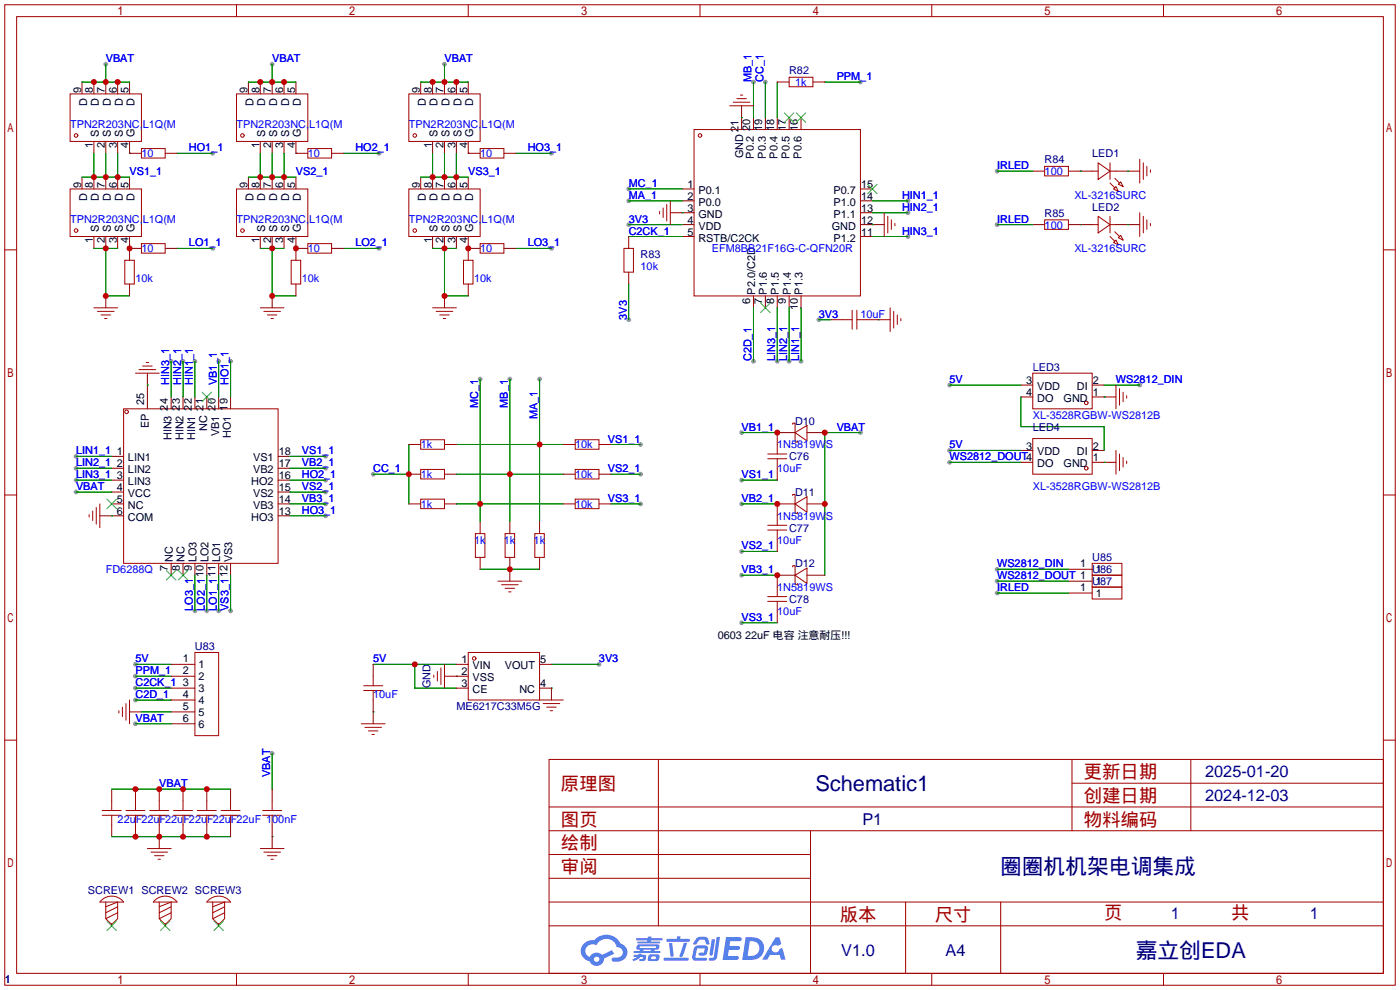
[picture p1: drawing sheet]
<svg xmlns="http://www.w3.org/2000/svg" width="299mm" height="212mm" viewBox="0 0 299 212" stroke-linecap="round" stroke-linejoin="round" font-family="sans-serif">
<g fill="#999">
<circle cx="183.9" cy="92.5" r=".51"/>
<circle cx="158.5" cy="92.5" r=".51"/>
<circle cx="158.5" cy="102.6" r=".51"/>
<circle cx="158.5" cy="107.7" r=".51"/>
<circle cx="158.5" cy="117.9" r=".51"/>
<circle cx="158.5" cy="122.9" r=".51"/>
<circle cx="158.5" cy="133.1" r=".51"/>
<circle cx="45.5" cy="32.8" r=".51"/>
<circle cx="45.5" cy="53.1" r=".51"/>
<circle cx="22.6" cy="13.7" r=".51"/>
<circle cx="81" cy="32.8" r=".51"/>
<circle cx="81" cy="53.1" r=".51"/>
<circle cx="58.2" cy="13.7" r=".51"/>
<circle cx="117.9" cy="32.8" r=".51"/>
<circle cx="117.9" cy="53.1" r=".51"/>
<circle cx="95" cy="13.7" r=".51"/>
<circle cx="136.9" cy="107.7" r=".51"/>
<circle cx="136.9" cy="101.3" r=".51"/>
<circle cx="136.9" cy="95" r=".51"/>
<circle cx="79.8" cy="101.3" r=".51"/>
<circle cx="115.3" cy="81" r=".51"/>
<circle cx="109" cy="81" r=".51"/>
<circle cx="102.6" cy="81" r=".51"/>
<circle cx="134.4" cy="42.9" r=".51"/>
<circle cx="134.4" cy="40.4" r=".51"/>
<circle cx="161" cy="17.5" r=".51"/>
<circle cx="163.6" cy="17.5" r=".51"/>
<circle cx="194.1" cy="42.9" r=".51"/>
<circle cx="194.1" cy="45.5" r=".51"/>
<circle cx="194.1" cy="50.5" r=".51"/>
<circle cx="171.2" cy="77.2" r=".51"/>
<circle cx="168.7" cy="77.2" r=".51"/>
<circle cx="166.1" cy="77.2" r=".51"/>
<circle cx="161" cy="77.2" r=".51"/>
<circle cx="134.4" cy="48" r=".51"/>
<circle cx="128" cy="142" r=".51"/>
<circle cx="29" cy="142" r=".51"/>
<circle cx="29" cy="144.5" r=".51"/>
<circle cx="29" cy="147.1" r=".51"/>
<circle cx="29" cy="149.6" r=".51"/>
<circle cx="58.2" cy="161" r=".51"/>
<circle cx="41.7" cy="77.2" r=".51"/>
<circle cx="39.1" cy="77.2" r=".51"/>
<circle cx="36.6" cy="77.2" r=".51"/>
<circle cx="16.3" cy="97.5" r=".51"/>
<circle cx="16.3" cy="100.1" r=".51"/>
<circle cx="16.3" cy="102.6" r=".51"/>
<circle cx="16.3" cy="105.2" r=".51"/>
<circle cx="46.7" cy="77.2" r=".51"/>
<circle cx="49.3" cy="77.2" r=".51"/>
<circle cx="69.6" cy="97.5" r=".51"/>
<circle cx="69.6" cy="110.2" r=".51"/>
<circle cx="69.6" cy="107.7" r=".51"/>
<circle cx="69.6" cy="105.2" r=".51"/>
<circle cx="69.6" cy="102.6" r=".51"/>
<circle cx="69.6" cy="100.1" r=".51"/>
<circle cx="49.3" cy="130.6" r=".51"/>
<circle cx="46.7" cy="130.6" r=".51"/>
<circle cx="41.7" cy="130.6" r=".51"/>
<circle cx="44.2" cy="130.6" r=".51"/>
<circle cx="175" cy="68.3" r=".51"/>
<circle cx="183.9" cy="17.5" r=".51"/>
<circle cx="134.4" cy="68.3" r=".51"/>
<circle cx="29" cy="154.7" r=".51"/>
<circle cx="213.1" cy="36.6" r=".51"/>
<circle cx="213.1" cy="48" r=".51"/>
<circle cx="202.9" cy="82.3" r=".51"/>
<circle cx="202.9" cy="96.3" r=".51"/>
<circle cx="243.6" cy="82.3" r=".51"/>
<circle cx="202.9" cy="98.8" r=".51"/>
<circle cx="213.1" cy="121.7" r=".51"/>
<circle cx="213.1" cy="124.2" r=".51"/>
<circle cx="213.1" cy="126.7" r=".51"/>
</g>
<g fill="none" stroke="#a10000" stroke-width=".21">
<path d="M1 1h297.2v209.6h-297.2zM3.6 3.6h292.1v204.4h-292.1zM50.5 1v2.6M100.1 1v2.6M149.6 1v2.6M199.1 1v2.6M248.7 1v2.6M1 53.4h2.6M295.7 53.4h2.5M1 105.8h2.6M295.7 105.8h2.5M1 158.2h2.6"/>
<path d="M295.7 158.2h2.5M117.3 162.3h178.4v45.7h-178.4zM117.3 177.5h178.4M117.3 172.5h178.4M140.7 162.3v35.6M173.2 177.5v30.5M229.1 162.3v15.2M229.1 167.4h66.6M254.5 162.3v15.2M117.3 182.6h55.9M117.3 197.9h178.4M117.3 192.8h178.4"/>
<path d="M117.3 187.7h55.9M193.5 192.8v15.2M213.9 192.8v15.2M50.5 208v2.6M100.1 208v2.6M149.6 208v2.6M199.1 208v2.6M248.7 208v2.6"/>
</g>
<g fill="#5487ff">
<path d="M155.2 200.3h2.6a.48 .48 0 0 1 .7 .4 .48 .48 0 0 1-.6 .4h-1.8l-.2 1.1h1.9a.43 .43 0 0 1 .4 .4 .43 .43 0 0 1-.5 .4h-1.9l-.2 1.3h1.7a.45 .45 0 0 1 .5 .2 .45 .45 0 0 1-.1 .6h-3.3z"/>
<path d="M165.7 200.3h.9l.4 1.5-.8 .3a.84 .84 0 0 0-1.2 .3 .84 .84 0 0 0 .4 1.1 .84 .84 0 0 0 1.1-.4l.1-.2 .6-.3 .7 2.5h-1l-.2-1h-2.1l-.6 1h-1.1z"/>
<path d="M152.1 200.8h.7l-.5 3.1a.36 .36 0 0 1-.3 .3 .36 .36 0 0 1-.4-.3z"/>
<path d="M153.2 200.2h.7l-.6 4.3a1.13 1.13 0 0 1-1.8 .6l.2-.4h.7l.2-.2z"/>
<path d="M148.9 200.6l.6-.4h1a.77 .77 0 0 1 .9 .5l.3 1-.2 .2h-.5l-.3-.9-.2-.2-1 .1-.7 1-.6-.1-.1-.2z"/>
<path d="M148.4 202.4l.6-.3h1.7a.81 .81 0 0 1 .7 .5 .81 .81 0 0 1-.2 .8 .81 .81 0 0 1-.9 .8h-.7a.32 .32 0 0 1-.3-.3 .32 .32 0 0 1 .4-.3h.7l.2-.9-1.6 .1-.4 1.8 2.2 .1a.32 .32 0 0 1 .3 .4 .32 .32 0 0 1-.4 .2h-2.2l-.5-.3-.1-.5z"/>
<path d="M141.9 204.7h5a.33 .33 0 0 1 .3 .3 .33 .33 0 0 1-.3 .3h-4.9l-.2-.1z"/>
<path d="M146.1 201.5h.8l-.7 2a.98 .98 0 0 1-.7 1.1l-.3-.3z"/>
<path d="M143 201.6h.7l.3 2.5a.34 .34 0 0 1-.3 .4 .34 .34 0 0 1-.4-.3z"/>
<path d="M142.5 200.7h2.1l.3-.6h.6l-.1 .6h1.7a.32 .32 0 0 1 .4 .3 .32 .32 0 0 1-.4 .3h-4.5l-.2-.2z"/>
<path d="M135.5 204.1h.9l.1-.3h.6v.3h.8a.82 .82 0 0 1-.5 1.3h-.8v-.4l.7-.1 .1-.3a.68 .68 0 0 0-1 .4l-1.1 .4-.1-.4 .9-.5h-.7z"/>
<path d="M136 200.5h2.4l.1-.3h.7v.3h2.2l.2 .3-.2 .2h-2.3v.2h1.8l.2 .3-.2 .1h-4.5l-.1-.4h2l.1-.2h-2.3l-.1-.2z"/>
<path d="M159.4 200.3l-.8 4.9h1.7a2.5 2.5 0 0 0 3-2.5 2.5 2.5 0 0 0-3.1-2.4zM160.3 201.1a1.61 1.61 0 0 1 2 1.5 1.61 1.61 0 0 1-1.8 1.7h-.7z"/>
<path d="M136.2 202a.55 .55 0 0 0-.2 .8 .55 .55 0 0 0 .7 .2l.1 .3h-1.3v.3l5.4 .1 .3-.2-.2-.2h-1.2l.2-.3a.7 .7 0 0 0 .8-.3 .7 .7 0 0 0 0-.8l-4.2-.1zM136.8 202.3l3.3-.1 .1 .1-.2 .3h-3.2zM137.5 203h1.7l-.2 .3h-1.4z"/>
<path d="M138.6 204.2a1.05 1.05 0 0 0 0 1.2 2.91 2.91 0 0 0 2.2-.2 .98 .98 0 0 0 0-1.2h-1.6zM139.2 204.5l.9-.1 .1 .4-.2 .2-.8-.1z"/>
<path d="M124.9 201.6a2.23 2.23 0 0 0-.7 2.3 2.23 2.23 0 0 0 1.8 1.6 1.58 1.58 0 0 0 1.8 .9 1.58 1.58 0 0 0 1.3-1.5l2.2-1.1-.5-.7-2.1 1a1.65 1.65 0 0 0-2.7 .4 1.45 1.45 0 0 1-.8-1.9 1.45 1.45 0 0 1 2-.7l.3 .1a2.3 2.3 0 0 1 2.3-1.3 2.3 2.3 0 0 1 2 1.7 1.12 1.12 0 0 1 1.3 1 1.12 1.12 0 0 1-1.1 1.2h-.7a.45 .45 0 0 0-.6 .4 .45 .45 0 0 0 .5 .5 2.21 2.21 0 0 0 2.2-.5 2.21 2.21 0 0 0 .5-2.3 2.13 2.13 0 0 0-1.3-1.1 3.3 3.3 0 0 0-5.6-.7l-1.1 .1zM127 205a.57 .57 0 0 1 1.1 0 .57 .57 0 0 1-1.1 0z"/>
</g>
<g fill="none" stroke="#008700" stroke-width=".21">
<path d="M17.5 17.5h10.2M22.6 13.7v3.8M53.1 17.5h10.1M58.2 13.7v3.8M89.9 17.5h10.2M95 13.7v3.8M161 17.5v7.6M163.6 17.5v7.6M166.1 17.5v7.6M176.3 17.5h7.6M17.5 37.8h10.2M20.1 32.8v5"/>
<path d="M22.6 32.8v5M25.1 32.8v5M27.7 32.8h.1M37.8 32.8h7.7M53.1 37.8h10.1M55.6 32.8v5M58.2 32.8v5M60.7 32.8v5M63.2 32.8h.1M73.4 32.8h7.6M89.9 37.8h10.2M92.5 32.8v5"/>
<path d="M95 32.8v5M97.5 32.8v5M100.1 32.8h.1M110.2 32.8h7.7M158.5 25.1h.1M213.1 36.6h7.6M230.9 36.6h.1M241 36.6h.1M20.1 53.1h5M22.6 53.1v10.1h5.1M27.7 53.1h.1M37.8 53.1h7.7"/>
<path d="M55.6 53.1h5.1M58.2 53.1v10.1h5M63.2 53.1h.1M73.4 53.1h7.6M92.5 53.1h5M95 53.1v10.1h5.1M100.1 53.1h.1M110.2 53.1h7.7M134.4 42.9h11.4M134.4 40.4h11.4M134.4 50.5h11.4M134.4 48h11.4"/>
<path d="M145.8 45.5h.1M186.4 48h.1M186.4 42.9h7.7M186.4 45.5h7.7M186.4 50.5h7.7M213.1 48h7.6M230.9 48h.1M241 48h.1M36.6 77.2v7.6M39.1 77.2v7.6M41.7 77.2v7.6M46.7 77.2v7.6"/>
<path d="M49.3 77.2v7.6M134.4 60.7v7.6M161 65.8v11.4M166.1 65.8v11.4M168.7 65.8v11.4M171.2 65.8v11.4M175 68.3h2.5M187.7 68.3h.1M16.3 97.5h7.6M31.5 82.3h.1M62 97.5h7.6M87.4 95v12.7"/>
<path d="M97.5 95h22.9M102.6 81v30.5M109 81v30.5M115.3 81v30.5M130.6 95h6.3M158.5 92.5h7.6M183.9 92.5h-7.6v30.4M202.9 82.3h15.3M202.9 96.3h15.3M202.9 98.8h15.3M218.2 84.8v6.4h17.8v5.1M236 84.8h.1"/>
<path d="M236 98.8h.1M236 82.3h7.6M16.3 102.6h7.6M16.3 100.1h7.6M16.3 105.2h7.6M23.9 110.2h.1M62 102.6h7.6M62 107.7h7.6M62 100.1h7.6M62 105.2h7.6M62 110.2h7.6M79.8 101.3h7.6"/>
<path d="M97.5 107.7h22.9M97.5 101.3h22.9M130.6 107.7h6.3M130.6 101.3h6.3M158.5 102.6h7.6M158.5 107.7h7.6M158.5 117.9h7.6M41.7 122.9v7.7M44.2 122.9v7.7M46.7 122.9v7.7M49.3 122.9v7.7M102.6 121.7h12.7"/>
<path d="M158.5 122.9h7.6M158.5 133.1h7.6M213.1 121.7h15.2M213.1 124.2h15.2M213.1 126.7h15.2M29 147.1h7.6M29 142h7.6M29 144.5h7.6M29 149.6h7.6M29 154.7h7.6M30.2 152.1h6.4M79.8 152.1h.1"/>
<path d="M79.8 142h17.7M88.6 142v5.1h8.9M97.5 144.5h.1M117.9 147.1h.1M117.9 142h10.1M23.9 168.7h25.4M23.9 178.8h25.4M58.2 178.8h.1M58.2 161v7.7"/>
</g>
<g fill="none" stroke="#870000" stroke-width=".21">
<path d="M17.5 17.5v2.6M20.1 17.5v2.6M22.6 17.5v2.6M25.1 17.5v2.6M27.7 17.5v2.6M53.1 17.5v2.6M55.6 17.5v2.6M58.2 17.5v2.6M60.7 17.5v2.6M63.2 17.5v2.6M89.9 17.5v2.6M92.5 17.5v2.6"/>
<path d="M95 17.5v2.6M97.5 17.5v2.6M100.1 17.5v2.6M166.1 17.5h2.6M173.7 17.5h2.6M17.5 37.8v2.6M20.1 30.2v2.6M20.1 37.8v2.6M22.6 30.2v2.6M22.6 37.8v2.6M25.1 30.2v2.6M25.1 37.8v2.6"/>
<path d="M27.7 30.2v2.6h2.5M27.7 37.8v2.6M35.3 32.8h2.5M53.1 37.8v2.6M55.6 30.2v2.6M55.6 37.8v2.6M58.2 30.2v2.6M58.2 37.8v2.6M60.7 30.2v2.6M60.7 37.8v2.6M63.2 30.2v2.6h2.6M63.2 37.8v2.6"/>
<path d="M70.9 32.8h2.5M89.9 37.8v2.6M92.5 30.2v2.6M92.5 37.8v2.6M95 30.2v2.6M95 37.8v2.6M97.5 30.2v2.6M97.5 37.8v2.6M100.1 30.2v2.6h2.5M100.1 37.8v2.6M107.7 32.8h2.5M158.5 22.6v5.1"/>
<path d="M161 25.1v2.6M163.6 25.1v2.6M166.1 25.1v2.6M168.7 25.1v2.6M171.2 25.1v2.6M220.7 36.6h2.6M228.3 36.6h5.1M238.5 36.6h5.1M20.1 50.5v2.6M22.6 50.5v2.6M25.1 50.5v2.6M27.7 50.5v5.1"/>
<path d="M27.7 53.1h2.5M35.3 53.1h2.5M55.6 50.5v2.6M58.2 50.5v2.6M60.7 50.5v2.6M63.2 50.5v5.1M63.2 53.1h2.6M70.9 53.1h2.5M92.5 50.5v2.6M95 50.5v2.6M97.5 50.5v2.6M100.1 50.5v5.1"/>
<path d="M100.1 53.1h2.5M107.7 53.1h2.5M134.4 50.5v2.6M134.4 58.2v2.5M143.3 45.5h5M145.8 40.4h2.5M145.8 42.9h2.5M145.8 48h2.5M145.8 50.5h2.5M183.9 40.4h2.5M183.9 42.9h2.5M183.9 45.5h2.5"/>
<path d="M183.9 48h5.1M183.9 50.5h2.5M220.7 48h2.6M228.3 48h5.1M238.5 48h5.1M22.6 63.2v2.6M27.7 60.7v2.5M31.5 79.8v7.6M58.2 63.2v2.6M63.2 60.7v2.5M95 63.2v2.6M100.1 60.7v2.5"/>
<path d="M161 63.2v2.6M163.6 63.2v2.6M166.1 63.2v2.6M168.7 63.2v2.6M171.2 63.2v2.6M177.5 68.3h2.6M185.2 68.3h5M23.9 97.5h2.5M36.6 84.8v2.6M39.1 84.8v2.6M41.7 84.8v2.6M44.2 84.8v2.6"/>
<path d="M46.7 84.8v2.6M49.3 84.8v2.6M59.4 97.5h2.6M87.4 95h2.5M95 95h2.5M120.4 95h2.5M128 95h2.6M169.9 92.5h-3.8v2.5M172.5 92.5h3.8M218.2 84.8h2.5M218.2 98.8h2.5M218.2 82.3h2.5"/>
<path d="M218.2 96.3h2.5M233.4 84.8h5.1M233.4 98.8h5.1M233.4 82.3h2.6M233.4 96.3h2.6M21.3 110.2h5.1M23.9 100.1h2.5M23.9 102.6h2.5M23.9 105.2h2.5M23.9 107.7h2.5M59.4 100.1h2.6M59.4 102.6h2.6"/>
<path d="M59.4 105.2h2.6M59.4 107.7h2.6M59.4 110.2h2.6M87.4 107.7h2.5M87.4 101.3h2.5M95 107.7h2.5M95 101.3h2.5M102.6 111.5v2.5M102.6 119.1v2.6M109 111.5v2.5M109 119.1v5.1M115.3 111.5v2.5"/>
<path d="M115.3 119.1v2.6M120.4 107.7h2.5M120.4 101.3h2.5M128 107.7h2.6M128 101.3h2.6M166.1 100.1v2.5M166.1 115.3v2.6M169.9 107.7h-3.8v2.5M172.5 107.7h3.8M36.6 120.4v2.5M39.1 120.4v2.5M41.7 120.4v2.5"/>
<path d="M44.2 120.4v2.5M46.7 120.4v2.5M49.3 120.4v2.5M166.1 130.6v2.5M169.9 122.9h-3.8v2.6M172.5 122.9h3.8M228.3 121.7h5.1M228.3 124.2h5.1M228.3 126.7h5.1M27.7 152.1h2.5M36.6 144.5h5.1M36.6 142h5.1"/>
<path d="M36.6 147.1h5.1M36.6 152.1h5.1M36.6 149.6h5.1M36.6 154.7h5.1M79.8 142v2.5M79.8 149.6v5.1M95 144.5h5.1M97.5 142h2.6M97.5 147.1h2.6M115.3 147.1h2.6v2.5M115.3 142h2.6M23.9 168.7v2.5"/>
<path d="M23.9 176.3v2.5M29 168.7v2.5M29 176.3v2.5M34 168.7v2.5M34 176.3v5.1M39.1 168.7v2.5M39.1 176.3v2.5M44.2 168.7v2.5M44.2 176.3v2.5M49.3 168.7v2.5M49.3 176.3v2.5M58.2 168.7v2.5"/>
<path d="M58.2 176.3v5.1M23.9 197.4v.5M35.3 197.4v.5M46.7 197.4v.5"/>
</g>
<g fill="none" stroke="#a10000" stroke-width=".21">
<path d="M168.7 16.5h5v2h-5zM15 20.1h15.2v10.1h-15.2zM30.2 31.8h5.1v2h-5.1zM50.5 20.1h15.3v10.1h-15.3zM65.8 31.8h5.1v2h-5.1zM87.4 20.1h15.2v10.1h-15.2zM102.6 31.8h5.1v2h-5.1zM148.3 27.7h35.6v35.5h-35.6zM156 22.6h5M156.7 21.8h3.6M157.5 21.1h2M158.2 20.3h.5"/>
<path d="M223.3 35.6h5v2h-5zM233.4 36.6h1.3M234.7 34.8l2.5 1.8-2.5 1.8zM237.2 39.1l1.1 1M237.2 36.6h1.3M237.2 34.8v3.6M238.3 38.1l1 1M239 39.4l.5-.5 .5 1zM243.6 34v5.1M244.3 34.8v3.6M245.1 35.6v2M245.9 36.3v.5"/>
<path d="M15 40.4h15.2v10.1h-15.2zM26.7 55.6h2v5.1h-2zM30.2 52.1h5.1v2h-5.1zM50.5 40.4h15.3v10.1h-15.3zM62.2 55.6h2.1v5.1h-2.1zM65.8 52.1h5.1v2h-5.1zM87.4 40.4h15.2v10.1h-15.2zM99.1 55.6h2v5.1h-2zM102.6 52.1h5.1v2h-5.1zM133.3 53.1h2.1v5.1h-2.1zM141 45.2v.5M141.7 44.4v2.1"/>
<path d="M142.5 43.7v3.5M143.3 42.9v5.1M189 45.5v5M189.7 46.2v3.6M190.5 47v2M191.3 47.8v.5M223.3 47h5v2h-5zM233.4 48h1.3M234.7 46.2l2.5 1.8-2.5 1.8zM237.2 46.2v3.6M237.2 50.5l1.1 1.1M237.2 48h1.3"/>
<path d="M238 40.4l.5-.5 .5 1zM238 51.8l.5-.5 .5 1zM238.3 49.5l1 1M239 50.8l.5-.5 .5 1zM243.6 45.5v5M244.3 46.2v3.6M245.1 47v2M245.9 47.8v.5M20.1 65.8h5M20.8 66.5h3.6M21.6 67.3h2M22.4 68.1h.5"/>
<path d="M29 79.8h5M29.7 79h3.6M30.5 78.2h2M31.2 77.5h.5M55.6 65.8h5.1M56.4 66.5h3.5M57.1 67.3h2.1M57.9 68.1h.5M92.5 65.8h5M93.2 66.5h3.6M94 67.3h2M94.7 68.1h.5"/>
<path d="M180.1 68.3h2M182.1 66.3v4.1M183.1 66.3v4.1M183.1 68.3h2.1M190.2 65.8v5.1M191 66.5v3.6M191.8 67.3v2M192.5 68.1v.5M220.7 79.8h12.7v7.6h-12.7zM26.4 87.4h33v33h-33zM89.9 94h5.1v2h-5.1zM122.9 94h5.1v2h-5.1z"/>
<path d="M164.1 98h4M164.1 97h4M166.1 95v2M166.1 98v2.1M169.4 90.7v-.3h.5v4.1h.5v-.3M169.9 92.5l2.6-1.6v3.3zM220.7 93.7h12.7v7.6h-12.7zM238.5 82.3v5.1M238.5 96.3v5M239.3 83.1v3.5M239.3 97v3.6M240 83.8v2.1"/>
<path d="M240 97.8v2M240.8 84.6v.5M240.8 98.6v.5M19 110v.5M19.8 109.2v2.1M20.6 108.5v3.5M21.3 107.7v5.1M89.9 100.3h5.1v2.1h-5.1zM89.9 106.7h5.1v2h-5.1zM101.6 114h2v5.1h-2zM107.9 114h2.1v5.1h-2.1zM114.3 114h2v5.1h-2z"/>
<path d="M122.9 100.3h5.1v2.1h-5.1zM122.9 106.7h5.1v2h-5.1zM164.1 113.3h4M164.1 112.3h4M166.1 110.2v2.1M166.1 113.3v2M169.4 105.9v-.2h.5v4h.5v-.2M169.9 107.7l2.6-1.5v3.3zM41.7 139.4h5v17.8h-5zM100.1 139.4h15.2v10.2h-15.2zM106.4 124.2h5.1M107.2 125h3.5"/>
<path d="M107.9 125.7h2.1M108.7 126.5h.5M164.1 128.5h4M164.1 127.5h4M166.1 125.5v2M166.1 128.5v2.1M169.4 121.2v-.3h.5v4.1h.5v-.3M169.9 122.9l2.6-1.5v3.3zM233.4 120.4h6.4v2.5h-6.4zM233.4 122.9h6.4v2.6h-6.4zM233.4 125.5h6.4v2.5h-6.4zM25.4 151.9v.5"/>
<path d="M26.2 151.1v2.1M26.9 150.4v3.5M27.7 149.6v5.1M77.2 154.7h5.1M77.7 147.6h4.1M77.7 146.6h4.1M78 155.4h3.5M78.7 156.2h2.1M79.5 157h.5M79.8 144.5v2.1M79.8 147.6v2M92.7 144.3v.5"/>
<path d="M93.5 143.5v2M94.2 142.7v3.6M95 142v5.1M115.3 149.6h5.1M116.1 150.4h3.5M116.8 151.1h2.1M117.6 151.9h.5M21.8 174.2h4.1M21.8 173.2h4.1M23.9 171.2v2M23.9 174.2v2.1M26.9 174.2h4.1"/>
<path d="M26.9 173.2h4.1M29 171.2v2M29 174.2v2.1M32 174.2h4.1M32 173.2h4.1M34 171.2v2M34 174.2v2.1M37.1 174.2h4M37.1 173.2h4M39.1 171.2v2M39.1 174.2v2.1M42.2 174.2h4"/>
<path d="M42.2 173.2h4M44.2 171.2v2M44.2 174.2v2.1M47.2 174.2h4.1M47.2 173.2h4.1M49.3 171.2v2M49.3 174.2v2.1M56.1 174.2h4.1M56.1 173.2h4.1M58.2 171.2v2M58.2 174.2v2.1M21.8 192.3a3.2 3.2 0 0 1 4.6 .5h-5.1z"/>
<path d="M22.6 192.8v3.5l1.3 1.3 1.2-1.3v-3.5l-2.5 1M25.1 193.8l-2.5 1.3M25.1 195.1l-2.5 1.2M31.5 181.4h5.1M32.3 182.1h3.5M33 182.9h2.1M33.2 192.3a3.2 3.2 0 0 1 4.6 .5h-5zM33.8 183.6h.5M34 192.8v3.5l1.3 1.3 1.3-1.3v-3.5l-2.6 1M36.6 193.8l-2.6 1.3M36.6 195.1l-2.6 1.2M44.6 192.3a3.2 3.2 0 0 1 4.7 .5h-5.1z"/>
<path d="M45.5 192.8v3.5l1.2 1.3 1.3-1.3v-3.5l-2.5 1M48 193.8l-2.5 1.3M48 195.1l-2.5 1.2M55.6 181.4h5.1M56.4 182.1h3.5M57.1 182.9h2.1M57.9 183.6h.5"/>
<circle cx="16.3" cy="29" r=".38"/>
<circle cx="51.8" cy="29" r=".38"/>
<circle cx="88.6" cy="29" r=".38"/>
<circle cx="149.6" cy="29" r=".38"/>
<circle cx="16.3" cy="49.3" r=".38"/>
<circle cx="51.8" cy="49.3" r=".38"/>
<circle cx="88.6" cy="49.3" r=".38"/>
<circle cx="27.1" cy="88" r=".38"/>
<circle cx="232.2" cy="86.1" r=".38"/>
<circle cx="232.2" cy="100.1" r=".38"/>
<circle cx="101.3" cy="140.7" r=".38"/>
</g>
<g fill="none" stroke="#3c3" stroke-width=".21">
<path d="M167.6 24.1l2.1 2.1M169.7 24.1l-2.1 2.1M170.2 24.1l2 2.1M172.2 24.1l-2 2.1M185.4 39.4l2.1 2M187.5 39.4l-2.1 2M162.6 64.8l2 2M164.6 64.8l-2 2M43.2 83.8l2 2.1M45.2 83.8l-2 2.1M22.9 106.7l2 2M24.9 106.7l-2 2"/>
<path d="M35.6 121.9l2 2.1M37.6 121.9l-2 2.1M38.1 121.9l2 2.1M40.1 121.9l-2 2.1M22.9 196.9l2 2M24.9 196.9l-2 2M34.3 196.9l2 2M36.3 196.9l-2 2M45.7 196.9l2.1 2M47.8 196.9l-2.1 2"/>
</g>
<g fill="#c00">
<circle cx="176.3" cy="92.5" r=".63"/>
<circle cx="176.3" cy="107.7" r=".63"/>
<circle cx="166.1" cy="92.5" r=".63"/>
<circle cx="166.1" cy="107.7" r=".63"/>
<circle cx="166.1" cy="122.9" r=".63"/>
<circle cx="20.1" cy="37.8" r=".63"/>
<circle cx="22.6" cy="37.8" r=".63"/>
<circle cx="25.1" cy="37.8" r=".63"/>
<circle cx="22.6" cy="53.1" r=".63"/>
<circle cx="22.6" cy="63.2" r=".63"/>
<circle cx="20.1" cy="17.5" r=".63"/>
<circle cx="22.6" cy="17.5" r=".63"/>
<circle cx="25.1" cy="17.5" r=".63"/>
<circle cx="55.6" cy="37.8" r=".63"/>
<circle cx="58.2" cy="37.8" r=".63"/>
<circle cx="60.7" cy="37.8" r=".63"/>
<circle cx="58.2" cy="53.1" r=".63"/>
<circle cx="58.2" cy="63.2" r=".63"/>
<circle cx="63.2" cy="53.1" r=".63"/>
<circle cx="55.6" cy="17.5" r=".63"/>
<circle cx="58.2" cy="17.5" r=".63"/>
<circle cx="60.7" cy="17.5" r=".63"/>
<circle cx="92.5" cy="37.8" r=".63"/>
<circle cx="95" cy="37.8" r=".63"/>
<circle cx="97.5" cy="37.8" r=".63"/>
<circle cx="95" cy="53.1" r=".63"/>
<circle cx="95" cy="63.2" r=".63"/>
<circle cx="100.1" cy="53.1" r=".63"/>
<circle cx="92.5" cy="17.5" r=".63"/>
<circle cx="95" cy="17.5" r=".63"/>
<circle cx="97.5" cy="17.5" r=".63"/>
<circle cx="87.4" cy="101.3" r=".63"/>
<circle cx="109" cy="121.7" r=".63"/>
<circle cx="115.3" cy="95" r=".63"/>
<circle cx="109" cy="101.3" r=".63"/>
<circle cx="102.6" cy="107.7" r=".63"/>
<circle cx="29" cy="168.7" r=".63"/>
<circle cx="34" cy="168.7" r=".63"/>
<circle cx="39.1" cy="168.7" r=".63"/>
<circle cx="44.2" cy="168.7" r=".63"/>
<circle cx="34" cy="178.8" r=".63"/>
<circle cx="29" cy="178.8" r=".63"/>
<circle cx="39.1" cy="178.8" r=".63"/>
<circle cx="44.2" cy="178.8" r=".63"/>
<circle cx="88.6" cy="142" r=".63"/>
<circle cx="27.7" cy="53.1" r=".63"/>
</g>
<g font-size="4.7" fill="#000080">
<text x="174.3" y="169.1">Schematic1</text>
<text x="213.7" y="186.9">圈圈机机架电调集成</text>
<text x="242.7" y="204.6">嘉立创EDA</text>
</g>
<g font-size="3.9" fill="#a00000">
<text x="231.6" y="166.3">更新日期</text>
<text x="119.9" y="168.8">原理图</text>
<text x="231.6" y="171.4">创建日期</text>
<text x="119.9" y="176.4">图页</text>
<text x="231.6" y="176.4">物料编码</text>
<text x="119.9" y="181.5">绘制</text>
<text x="119.9" y="186.6">审阅</text>
<text x="179.5" y="196.8">版本</text>
<text x="199.8" y="196.8">尺寸</text>
<text x="236" y="196.5">页</text>
<text x="263.1" y="196.5">共</text>
</g>
<g font-size="3.5" fill="#000080">
<text x="257.6" y="166.1">2025-01-20</text>
<text x="257.6" y="171.2">2024-12-03</text>
<text x="184.3" y="176.3">P1</text>
<text x="250.2" y="196.3">1</text>
<text x="280" y="196.3">1</text>
<text x="179.8" y="204.2">V1.0</text>
<text x="202.1" y="204.2">A4</text>
</g>
<g font-size="2.3" fill="#00f">
<text x="22.6" y="13.3">VBAT</text>
<text x="58.2" y="13.3">VBAT</text>
<text x="95" y="13.3">VBAT</text>
<text x="160.6" y="17.5" transform="rotate(-90 160.6 17.5)">MB_1</text>
<text x="163.2" y="17.5" transform="rotate(-90 163.2 17.5)">CC_1</text>
<text x="178.8" y="17.1">PPM_1</text>
<text x="169.9" y="18.4">1k</text>
<text x="15" y="27.3">TPN2R203NC,L1Q(M</text>
<text x="50.5" y="27.3">TPN2R203NC,L1Q(M</text>
<text x="87.4" y="27.3">TPN2R203NC,L1Q(M</text>
<text x="30.2" y="33.6">10</text>
<text x="40.4" y="32.3">HO1_1</text>
<text x="65.8" y="33.6">10</text>
<text x="75.9" y="32.3">HO2_1</text>
<text x="102.6" y="33.6">10</text>
<text x="112.8" y="32.3">HO3_1</text>
<text x="27.7" y="37.4">VS1_1</text>
<text x="63.2" y="37.4">VS2_1</text>
<text x="100.1" y="37.4">VS3_1</text>
<text x="134.4" y="40">MC_1</text>
<text x="213.1" y="36.2">IRLED</text>
<text x="223.3" y="37.4">100</text>
<text x="15" y="47.6">TPN2R203NC,L1Q(M</text>
<text x="50.5" y="47.6">TPN2R203NC,L1Q(M</text>
<text x="87.4" y="47.6">TPN2R203NC,L1Q(M</text>
<text x="134.4" y="42.5">MA_1</text>
<text x="134.4" y="47.6">3V3</text>
<text x="192.8" y="42.5">HIN1_1</text>
<text x="192.8" y="45">HIN2_1</text>
<text x="213.1" y="47.6">IRLED</text>
<text x="229.6" y="42.5">XL-3216SURC</text>
<text x="30.2" y="53.9">10</text>
<text x="40.4" y="52.7">LO1_1</text>
<text x="65.8" y="53.9">10</text>
<text x="75.9" y="52.7">LO2_1</text>
<text x="102.6" y="53.9">10</text>
<text x="112.8" y="52.7">LO3_1</text>
<text x="134.4" y="50.1">C2CK_1</text>
<text x="152.1" y="53.9">EFM8BB21F16G-C-QFN20R</text>
<text x="192.8" y="50.1">HIN3_1</text>
<text x="223.3" y="48.9">100</text>
<text x="229.6" y="53.9">XL-3216SURC</text>
<text x="136.9" y="57.7">10k</text>
<text x="29" y="60.3">10k</text>
<text x="64.5" y="60.3">10k</text>
<text x="101.3" y="60.3">10k</text>
<text x="133.9" y="68.3" transform="rotate(-90 133.9 68.3)">3V3</text>
<text x="175" y="67.9">3V3</text>
<text x="183.9" y="67.9">10uF</text>
<text x="160.6" y="77.2" transform="rotate(-90 160.6 77.2)">C2D_1</text>
<text x="165.7" y="77.2" transform="rotate(-90 165.7 77.2)">LIN3_1</text>
<text x="168.2" y="77.2" transform="rotate(-90 168.2 77.2)">LIN2_1</text>
<text x="170.8" y="77.2" transform="rotate(-90 170.8 77.2)">LIN1_1</text>
<text x="36.2" y="82.3" transform="rotate(-90 36.2 82.3)">HIN3_1</text>
<text x="38.7" y="82.3" transform="rotate(-90 38.7 82.3)">HIN2_1</text>
<text x="41.2" y="82.3" transform="rotate(-90 41.2 82.3)">HIN1_1</text>
<text x="46.3" y="82.3" transform="rotate(-90 46.3 82.3)">VB1_1</text>
<text x="48.9" y="82.3" transform="rotate(-90 48.9 82.3)">HO1_1</text>
<text x="202.9" y="81.9">5V</text>
<text x="238.5" y="81.9">WS2812_DIN</text>
<text x="102.2" y="87.2" transform="rotate(-90 102.2 87.2)">MC_1</text>
<text x="108.5" y="87.1" transform="rotate(-90 108.5 87.1)">MB_1</text>
<text x="114.9" y="89.6" transform="rotate(-90 114.9 89.6)">MA_1</text>
<text x="220.7" y="89.5">XL-3528RGBW-WS2812B</text>
<text x="89.9" y="95.8">1k</text>
<text x="122.9" y="95.8">10k</text>
<text x="129.9" y="94.6">VS1_1</text>
<text x="158.5" y="92">VB1_1</text>
<text x="166.1" y="95.8">1N5819WS</text>
<text x="178.8" y="92">VBAT</text>
<text x="202.9" y="95.8">5V</text>
<text x="16.3" y="97.1">LIN1_1</text>
<text x="16.3" y="99.7">LIN2_1</text>
<text x="64.5" y="97.1">VS1_1</text>
<text x="64.5" y="99.7">VB2_1</text>
<text x="79.8" y="100.9">CC_1</text>
<text x="129.9" y="100.9">VS2_1</text>
<text x="166.1" y="100.9">10uF</text>
<text x="202.9" y="98.4">WS2812_DOUT4</text>
<text x="16.3" y="102.2">LIN3_1</text>
<text x="16.3" y="104.7">VBAT</text>
<text x="64.5" y="107.3">VB3_1</text>
<text x="64.5" y="104.7">VS2_1</text>
<text x="64.5" y="102.2">HO2_1</text>
<text x="89.9" y="102.2">1k</text>
<text x="122.9" y="102.2">10k</text>
<text x="129.9" y="107.3">VS3_1</text>
<text x="158.5" y="102.2">VS1_1</text>
<text x="158.5" y="107.3">VB2_1</text>
<text x="220.7" y="104.7">XL-3528RGBW-WS2812B</text>
<text x="64.5" y="109.8">HO3_1</text>
<text x="89.9" y="108.5">1k</text>
<text x="122.9" y="108.5">10k</text>
<text x="166.1" y="111.1">1N5819WS</text>
<text x="101.3" y="116.2">1k</text>
<text x="107.7" y="116.2">1k</text>
<text x="114" y="116.2">1k</text>
<text x="158.5" y="117.4">VS2_1</text>
<text x="166.1" y="116.2">10uF</text>
<text x="22.6" y="122.5">FD6288Q</text>
<text x="158.5" y="122.5">VB3_1</text>
<text x="213.1" y="121.2">WS2812_DIN</text>
<text x="213.1" y="123.8">WS2812_DOUT 1</text>
<text x="41.2" y="130.6" transform="rotate(-90 41.2 130.6)">LO3_1</text>
<text x="43.8" y="130.6" transform="rotate(-90 43.8 130.6)">LO2_110</text>
<text x="46.3" y="130.6" transform="rotate(-90 46.3 130.6)">LO1_111</text>
<text x="48.9" y="130.6" transform="rotate(-90 48.9 130.6)">VS3_112</text>
<text x="166.1" y="126.3">1N5819WS</text>
<text x="166.1" y="131.4">10uF</text>
<text x="213.1" y="126.3">IRLED</text>
<text x="158.5" y="132.7">VS3_1</text>
<text x="29" y="141.6">5V</text>
<text x="79.8" y="141.6">5V</text>
<text x="128" y="141.6">3V3</text>
<text x="29" y="144.1">PPM_1</text>
<text x="29" y="146.6">C2CK_1</text>
<text x="29" y="149.2">C2D_1</text>
<text x="79.8" y="149.2">10uF</text>
<text x="29" y="154.3">VBAT</text>
<text x="57.7" y="166.1" transform="rotate(-90 57.7 166.1)">VBAT</text>
<text x="34" y="168.2">VBAT</text>
<text x="25.1" y="175.9">22uF22uF22uF22uF22uF22uF 100nF</text>
</g>
<g font-size="2.3" fill="#000080">
<text x="168.7" y="15.8">R82</text>
<text x="223.3" y="34.9">R84</text>
<text x="233.4" y="33.6">LED1</text>
<text x="223.3" y="46.3">R85</text>
<text x="233.4" y="45">LED2</text>
<text x="136.9" y="55.2">R83</text>
<text x="220.7" y="79.3">LED3</text>
<text x="169.9" y="90.8">D10</text>
<text x="220.7" y="92">LED4</text>
<text x="168.7" y="98.4">C76</text>
<text x="169.9" y="106">D11</text>
<text x="168.7" y="113.6">C77</text>
<text x="233.4" y="120">U85</text>
<text x="169.9" y="121.2">D12</text>
<text x="233.4" y="122.5">U86</text>
<text x="233.4" y="125.1">U87</text>
<text x="168.7" y="128.9">C78</text>
<text x="41.7" y="139">U83</text>
<text x="92" y="147.1" transform="rotate(-90 92 147.1)">GND</text>
<text x="97.5" y="151.7">ME6217C33M5G</text>
<text x="18.8" y="191.1">SCREW1 SCREW2 SCREW3</text>
<text x="1" y="210.1">1</text>
</g>
<g font-size="2.3">
<text x="17.3" y="19.9" transform="rotate(-90 17.3 19.9)">9</text>
<text x="18.6" y="22.7" transform="rotate(-90 18.6 22.7)">D</text>
<text x="19.9" y="19.9" transform="rotate(-90 19.9 19.9)">8</text>
<text x="21.1" y="22.7" transform="rotate(-90 21.1 22.7)">D</text>
<text x="22.4" y="19.9" transform="rotate(-90 22.4 19.9)">7</text>
<text x="23.7" y="22.7" transform="rotate(-90 23.7 22.7)">D</text>
<text x="25" y="19.9" transform="rotate(-90 25 19.9)">6</text>
<text x="26.2" y="22.7" transform="rotate(-90 26.2 22.7)">D</text>
<text x="27.5" y="19.9" transform="rotate(-90 27.5 19.9)">5</text>
<text x="28.8" y="22.7" transform="rotate(-90 28.8 22.7)">D</text>
<text x="52.9" y="19.9" transform="rotate(-90 52.9 19.9)">9</text>
<text x="54.2" y="22.7" transform="rotate(-90 54.2 22.7)">D</text>
<text x="55.4" y="19.9" transform="rotate(-90 55.4 19.9)">8</text>
<text x="56.7" y="22.7" transform="rotate(-90 56.7 22.7)">D</text>
<text x="58" y="19.9" transform="rotate(-90 58 19.9)">7</text>
<text x="59.2" y="22.7" transform="rotate(-90 59.2 22.7)">D</text>
<text x="60.5" y="19.9" transform="rotate(-90 60.5 19.9)">6</text>
<text x="61.8" y="22.7" transform="rotate(-90 61.8 22.7)">D</text>
<text x="63.1" y="19.9" transform="rotate(-90 63.1 19.9)">5</text>
<text x="64.3" y="22.7" transform="rotate(-90 64.3 22.7)">D</text>
<text x="89.7" y="19.9" transform="rotate(-90 89.7 19.9)">9</text>
<text x="91" y="22.7" transform="rotate(-90 91 22.7)">D</text>
<text x="92.3" y="19.9" transform="rotate(-90 92.3 19.9)">8</text>
<text x="93.5" y="22.7" transform="rotate(-90 93.5 22.7)">D</text>
<text x="94.8" y="19.9" transform="rotate(-90 94.8 19.9)">7</text>
<text x="96.1" y="22.7" transform="rotate(-90 96.1 22.7)">D</text>
<text x="97.3" y="19.9" transform="rotate(-90 97.3 19.9)">6</text>
<text x="98.6" y="22.7" transform="rotate(-90 98.6 22.7)">D</text>
<text x="99.9" y="19.9" transform="rotate(-90 99.9 19.9)">5</text>
<text x="101.2" y="22.7" transform="rotate(-90 101.2 22.7)">D</text>
<text x="21.1" y="29.3" transform="rotate(-90 21.1 29.3)">S</text>
<text x="23.7" y="29.3" transform="rotate(-90 23.7 29.3)">S</text>
<text x="26.2" y="29.3" transform="rotate(-90 26.2 29.3)">S</text>
<text x="28.8" y="29.3" transform="rotate(-90 28.8 29.3)">G</text>
<text x="56.7" y="29.3" transform="rotate(-90 56.7 29.3)">S</text>
<text x="59.2" y="29.3" transform="rotate(-90 59.2 29.3)">S</text>
<text x="61.8" y="29.3" transform="rotate(-90 61.8 29.3)">S</text>
<text x="64.3" y="29.3" transform="rotate(-90 64.3 29.3)">G</text>
<text x="93.5" y="29.3" transform="rotate(-90 93.5 29.3)">S</text>
<text x="96.1" y="29.3" transform="rotate(-90 96.1 29.3)">S</text>
<text x="98.6" y="29.3" transform="rotate(-90 98.6 29.3)">S</text>
<text x="101.2" y="29.3" transform="rotate(-90 101.2 29.3)">G</text>
<text x="157.8" y="28.2" transform="rotate(-90 157.8 28.2)">21</text>
<text x="160.4" y="28" transform="rotate(-90 160.4 28)">20</text>
<text x="162.9" y="28" transform="rotate(-90 162.9 28)">19</text>
<text x="165.4" y="28" transform="rotate(-90 165.4 28)">18</text>
<text x="168" y="28" transform="rotate(-90 168 28)">17</text>
<text x="170.5" y="28" transform="rotate(-90 170.5 28)">16</text>
<text x="19.9" y="31.6" transform="rotate(-90 19.9 31.6)">1</text>
<text x="22.4" y="31.6" transform="rotate(-90 22.4 31.6)">2</text>
<text x="25" y="31.6" transform="rotate(-90 25 31.6)">3</text>
<text x="27.5" y="31.6" transform="rotate(-90 27.5 31.6)">4</text>
<text x="55.4" y="31.6" transform="rotate(-90 55.4 31.6)">1</text>
<text x="58" y="31.6" transform="rotate(-90 58 31.6)">2</text>
<text x="60.5" y="31.6" transform="rotate(-90 60.5 31.6)">3</text>
<text x="63.1" y="31.6" transform="rotate(-90 63.1 31.6)">4</text>
<text x="92.3" y="31.6" transform="rotate(-90 92.3 31.6)">1</text>
<text x="94.8" y="31.6" transform="rotate(-90 94.8 31.6)">2</text>
<text x="97.3" y="31.6" transform="rotate(-90 97.3 31.6)">3</text>
<text x="99.9" y="31.6" transform="rotate(-90 99.9 31.6)">4</text>
<text x="158.8" y="33.9" transform="rotate(-90 158.8 33.9)">GND</text>
<text x="161.1" y="33.9" transform="rotate(-90 161.1 33.9)">P0.2</text>
<text x="163.7" y="33.9" transform="rotate(-90 163.7 33.9)">P0.3</text>
<text x="166.2" y="33.9" transform="rotate(-90 166.2 33.9)">P0.4</text>
<text x="168.7" y="33.9" transform="rotate(-90 168.7 33.9)">P0.5</text>
<text x="171.3" y="33.9" transform="rotate(-90 171.3 33.9)">P0.6</text>
<text x="17.3" y="40.3" transform="rotate(-90 17.3 40.3)">9</text>
<text x="19.9" y="40.3" transform="rotate(-90 19.9 40.3)">8</text>
<text x="22.4" y="40.3" transform="rotate(-90 22.4 40.3)">7</text>
<text x="25" y="40.3" transform="rotate(-90 25 40.3)">6</text>
<text x="27.5" y="40.3" transform="rotate(-90 27.5 40.3)">5</text>
<text x="52.9" y="40.3" transform="rotate(-90 52.9 40.3)">9</text>
<text x="55.4" y="40.3" transform="rotate(-90 55.4 40.3)">8</text>
<text x="58" y="40.3" transform="rotate(-90 58 40.3)">7</text>
<text x="60.5" y="40.3" transform="rotate(-90 60.5 40.3)">6</text>
<text x="63.1" y="40.3" transform="rotate(-90 63.1 40.3)">5</text>
<text x="89.7" y="40.3" transform="rotate(-90 89.7 40.3)">9</text>
<text x="92.3" y="40.3" transform="rotate(-90 92.3 40.3)">8</text>
<text x="94.8" y="40.3" transform="rotate(-90 94.8 40.3)">7</text>
<text x="97.3" y="40.3" transform="rotate(-90 97.3 40.3)">6</text>
<text x="99.9" y="40.3" transform="rotate(-90 99.9 40.3)">5</text>
<text x="146.9" y="40.2">1</text>
<text x="149.3" y="41.5">P0.1</text>
<text x="178.2" y="41.5">P0.7</text>
<text x="184" y="40.2">15</text>
<text x="18.6" y="43" transform="rotate(-90 18.6 43)">D</text>
<text x="21.1" y="43" transform="rotate(-90 21.1 43)">D</text>
<text x="23.7" y="43" transform="rotate(-90 23.7 43)">D</text>
<text x="26.2" y="43" transform="rotate(-90 26.2 43)">D</text>
<text x="28.8" y="43" transform="rotate(-90 28.8 43)">D</text>
<text x="54.2" y="43" transform="rotate(-90 54.2 43)">D</text>
<text x="56.7" y="43" transform="rotate(-90 56.7 43)">D</text>
<text x="59.2" y="43" transform="rotate(-90 59.2 43)">D</text>
<text x="61.8" y="43" transform="rotate(-90 61.8 43)">D</text>
<text x="64.3" y="43" transform="rotate(-90 64.3 43)">D</text>
<text x="91" y="43" transform="rotate(-90 91 43)">D</text>
<text x="93.5" y="43" transform="rotate(-90 93.5 43)">D</text>
<text x="96.1" y="43" transform="rotate(-90 96.1 43)">D</text>
<text x="98.6" y="43" transform="rotate(-90 98.6 43)">D</text>
<text x="101.2" y="43" transform="rotate(-90 101.2 43)">D</text>
<text x="146.9" y="42.7">2</text>
<text x="146.9" y="45.3">3</text>
<text x="146.9" y="47.8">4</text>
<text x="149.3" y="44">P0.0</text>
<text x="149.3" y="46.5">GND</text>
<text x="178.2" y="46.5">P1.1</text>
<text x="178.2" y="44">P1.0</text>
<text x="184" y="47.8">12</text>
<text x="184" y="45.3">13</text>
<text x="184" y="42.7">14</text>
<text x="19.9" y="52" transform="rotate(-90 19.9 52)">1</text>
<text x="21.1" y="49.6" transform="rotate(-90 21.1 49.6)">S</text>
<text x="22.4" y="52" transform="rotate(-90 22.4 52)">2</text>
<text x="23.7" y="49.6" transform="rotate(-90 23.7 49.6)">S</text>
<text x="25" y="52" transform="rotate(-90 25 52)">3</text>
<text x="26.2" y="49.6" transform="rotate(-90 26.2 49.6)">S</text>
<text x="27.5" y="52" transform="rotate(-90 27.5 52)">4</text>
<text x="28.8" y="49.6" transform="rotate(-90 28.8 49.6)">G</text>
<text x="55.4" y="52" transform="rotate(-90 55.4 52)">1</text>
<text x="56.7" y="49.6" transform="rotate(-90 56.7 49.6)">S</text>
<text x="58" y="52" transform="rotate(-90 58 52)">2</text>
<text x="59.2" y="49.6" transform="rotate(-90 59.2 49.6)">S</text>
<text x="60.5" y="52" transform="rotate(-90 60.5 52)">3</text>
<text x="61.8" y="49.6" transform="rotate(-90 61.8 49.6)">S</text>
<text x="63.1" y="52" transform="rotate(-90 63.1 52)">4</text>
<text x="64.3" y="49.6" transform="rotate(-90 64.3 49.6)">G</text>
<text x="92.3" y="52" transform="rotate(-90 92.3 52)">1</text>
<text x="93.5" y="49.6" transform="rotate(-90 93.5 49.6)">S</text>
<text x="94.8" y="52" transform="rotate(-90 94.8 52)">2</text>
<text x="96.1" y="49.6" transform="rotate(-90 96.1 49.6)">S</text>
<text x="97.3" y="52" transform="rotate(-90 97.3 52)">3</text>
<text x="98.6" y="49.6" transform="rotate(-90 98.6 49.6)">S</text>
<text x="99.9" y="52" transform="rotate(-90 99.9 52)">4</text>
<text x="101.2" y="49.6" transform="rotate(-90 101.2 49.6)">G</text>
<text x="146.9" y="50.4">5</text>
<text x="149.3" y="49.1">VDD</text>
<text x="149.3" y="51.6">RSTB/C2CK</text>
<text x="177.8" y="49.1">GND</text>
<text x="178.2" y="51.6">P1.2</text>
<text x="184" y="50.4">11</text>
<text x="160.4" y="64.9" transform="rotate(-90 160.4 64.9)">6</text>
<text x="161.4" y="63" transform="rotate(-90 161.4 63)">P2.0/C2D</text>
<text x="162.9" y="64.9" transform="rotate(-90 162.9 64.9)">7</text>
<text x="163.9" y="63" transform="rotate(-90 163.9 63)">P1.6</text>
<text x="165.4" y="64.9" transform="rotate(-90 165.4 64.9)">8</text>
<text x="166.5" y="63" transform="rotate(-90 166.5 63)">P1.5</text>
<text x="168" y="64.9" transform="rotate(-90 168 64.9)">9</text>
<text x="169" y="63" transform="rotate(-90 169 63)">P1.4</text>
<text x="171.5" y="63" transform="rotate(-90 171.5 63)">P1.3</text>
<text x="170.5" y="66.2" transform="rotate(-90 170.5 66.2)">10</text>
<text x="219.3" y="82.1">3</text>
<text x="221.7" y="83.4">VDD</text>
<text x="230.2" y="83.4">DI</text>
<text x="233.6" y="82.1">2</text>
<text x="30.8" y="86.6" transform="rotate(-90 30.8 86.6)">25</text>
<text x="35.9" y="87.7" transform="rotate(-90 35.9 87.7)">24</text>
<text x="38.4" y="87.7" transform="rotate(-90 38.4 87.7)">23</text>
<text x="41" y="87.7" transform="rotate(-90 41 87.7)">22</text>
<text x="43.5" y="87.7" transform="rotate(-90 43.5 87.7)">21</text>
<text x="46.1" y="87.7" transform="rotate(-90 46.1 87.7)">20</text>
<text x="48.6" y="87.7" transform="rotate(-90 48.6 87.7)">19</text>
<text x="219.3" y="84.6">4</text>
<text x="221.7" y="85.9">DO</text>
<text x="227.3" y="85.9">GND</text>
<text x="233.6" y="84.6">1</text>
<text x="31.8" y="91.5" transform="rotate(-90 31.8 91.5)">EP</text>
<text x="36.7" y="94.1" transform="rotate(-90 36.7 94.1)">HIN3</text>
<text x="39.2" y="94.1" transform="rotate(-90 39.2 94.1)">HIN2</text>
<text x="41.7" y="94.1" transform="rotate(-90 41.7 94.1)">HIN1</text>
<text x="44.3" y="92.2" transform="rotate(-90 44.3 92.2)">NC</text>
<text x="46.8" y="93.2" transform="rotate(-90 46.8 93.2)">VB1</text>
<text x="49.4" y="93.6" transform="rotate(-90 49.4 93.6)">HO1</text>
<text x="25" y="97.3">1</text>
<text x="25" y="99.9">2</text>
<text x="27.4" y="98.6">LIN1</text>
<text x="27.4" y="101.2">LIN2</text>
<text x="54.1" y="101.2">VB2</text>
<text x="54.1" y="98.6">VS1</text>
<text x="59.6" y="99.9">17</text>
<text x="59.6" y="97.3">18</text>
<text x="219.3" y="96.1">3</text>
<text x="221.7" y="97.3">VDD</text>
<text x="221.7" y="99.9">DO</text>
<text x="227.3" y="99.9">GND</text>
<text x="230.2" y="97.3">DI</text>
<text x="233.6" y="98.6">1</text>
<text x="233.6" y="96.1">2</text>
<text x="25" y="102.4">3</text>
<text x="25" y="105">4</text>
<text x="25" y="107.5">5</text>
<text x="27.4" y="103.7">LIN3</text>
<text x="27.4" y="106.2">VCC</text>
<text x="53.7" y="103.7">HO2</text>
<text x="54.1" y="106.2">VS2</text>
<text x="59.6" y="107.5">14</text>
<text x="59.6" y="105">15</text>
<text x="59.6" y="102.4">16</text>
<text x="25" y="110">6</text>
<text x="27.4" y="108.8">NC</text>
<text x="27.4" y="111.3">COM</text>
<text x="53.7" y="111.3">HO3</text>
<text x="54.1" y="108.8">VB3</text>
<text x="59.6" y="110">13</text>
<text x="35.9" y="122.1" transform="rotate(-90 35.9 122.1)">7</text>
<text x="36.9" y="120.1" transform="rotate(-90 36.9 120.1)">NC</text>
<text x="38.4" y="122.1" transform="rotate(-90 38.4 122.1)">8</text>
<text x="39.5" y="120.1" transform="rotate(-90 39.5 120.1)">NC</text>
<text x="41" y="122.1" transform="rotate(-90 41 122.1)">9</text>
<text x="42" y="120.1" transform="rotate(-90 42 120.1)">LO3</text>
<text x="44.5" y="120.1" transform="rotate(-90 44.5 120.1)">LO2</text>
<text x="47.1" y="120.1" transform="rotate(-90 47.1 120.1)">LO1</text>
<text x="49.6" y="120.1" transform="rotate(-90 49.6 120.1)">VS3</text>
<text x="230.9" y="121.2">1</text>
<text x="234.2" y="122.5">1</text>
<text x="234.2" y="125.1">1</text>
<text x="230.9" y="126.3">1</text>
<text x="234.2" y="127.6">1</text>
<text x="153.4" y="136.5">0603 22uF 电容 注意耐压!!!</text>
<text x="39.1" y="141.6">1</text>
<text x="42.4" y="142.8">1</text>
<text x="98.7" y="141.8">1</text>
<text x="101" y="143.1">VIN</text>
<text x="107.9" y="143.1">VOUT</text>
<text x="115.4" y="141.8">5</text>
<text x="39.1" y="144.1">2</text>
<text x="39.1" y="146.6">3</text>
<text x="39.1" y="149.2">4</text>
<text x="42.4" y="145.4">2</text>
<text x="42.4" y="147.9">3</text>
<text x="98.7" y="144.3">2</text>
<text x="98.7" y="146.9">3</text>
<text x="101" y="145.6">VSS</text>
<text x="101" y="148.1">CE</text>
<text x="111" y="148.1">NC</text>
<text x="115.4" y="146.9">4</text>
<text x="39.1" y="151.7">5</text>
<text x="39.1" y="154.3">6</text>
<text x="42.4" y="150.5">4</text>
<text x="42.4" y="153">5</text>
<text x="42.4" y="155.5">6</text>
</g>
</svg>
